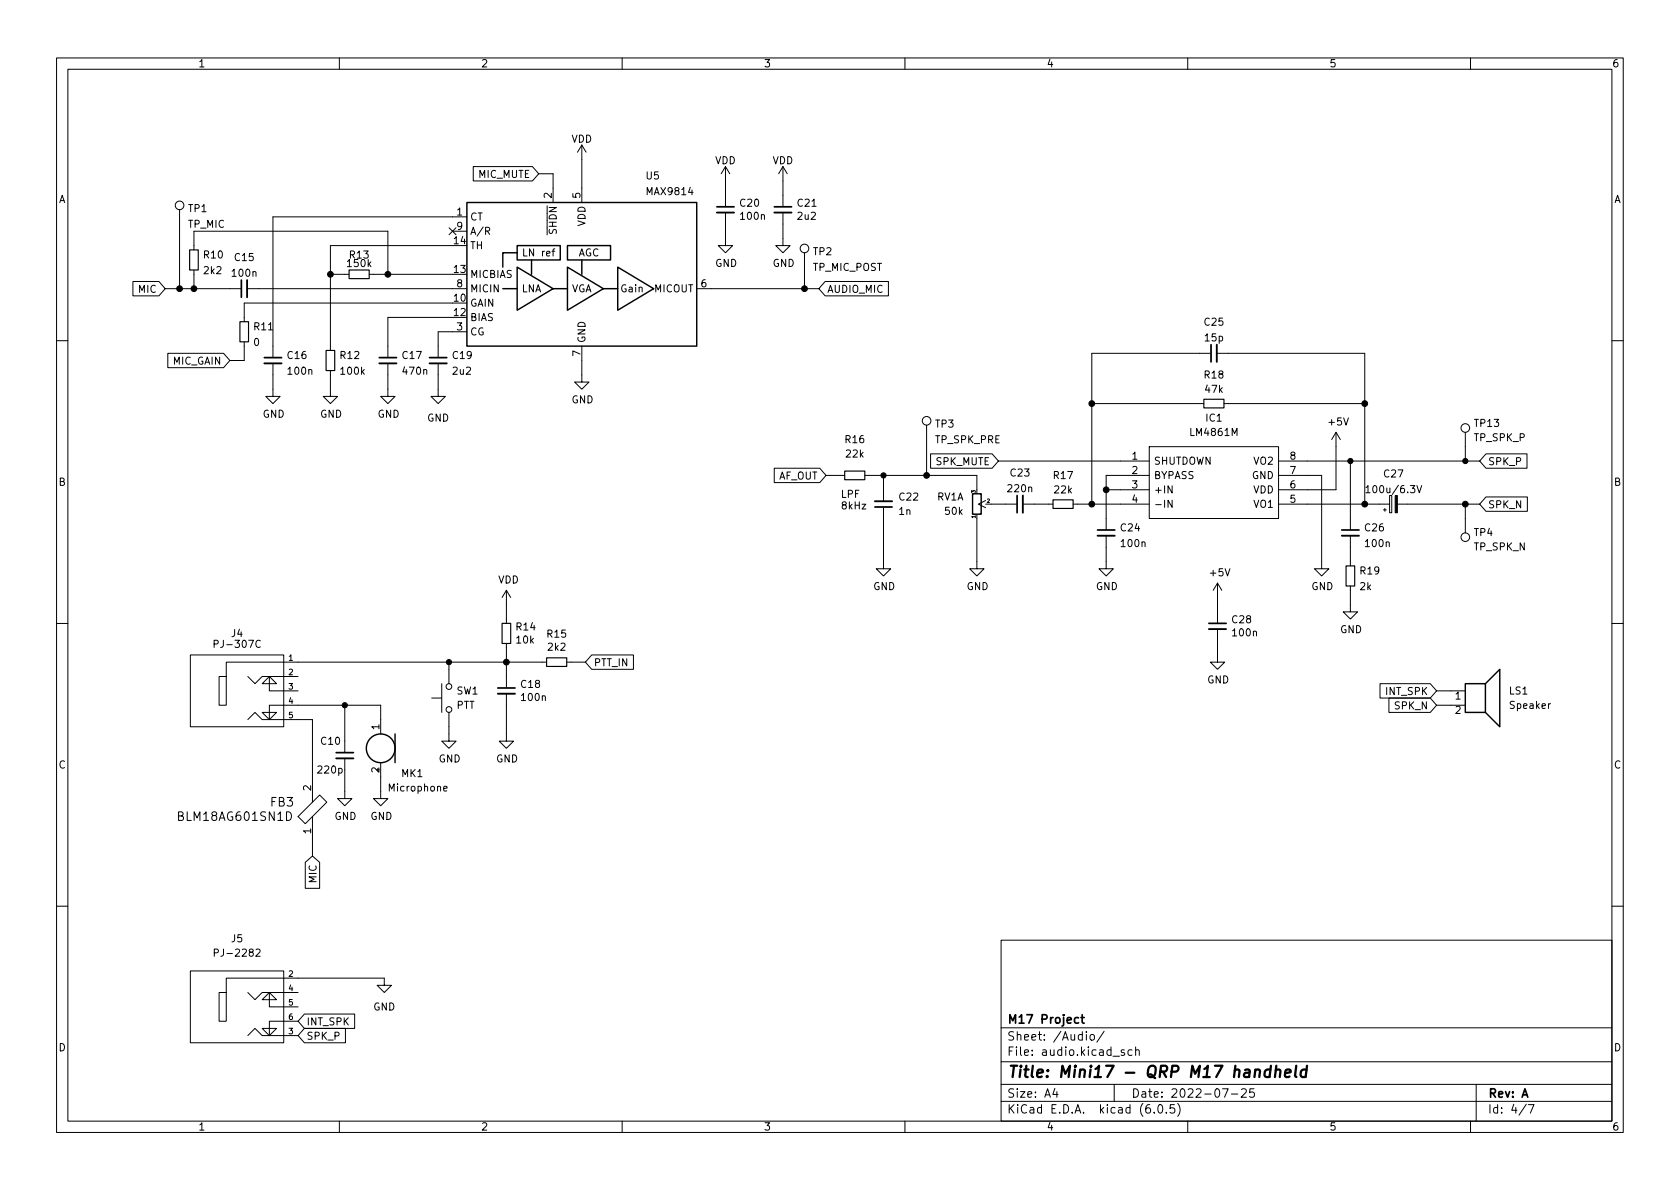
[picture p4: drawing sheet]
<svg xmlns="http://www.w3.org/2000/svg" width="297mm" height="210mm" viewBox="0 0 297 210" stroke-linecap="round" stroke-linejoin="round" font-family="sans-serif">
<g fill="none" stroke="#000" stroke-width=".18">
<path d="M10 10.2h277v190.1h-277zM12 12.2h273v186.1h-273zM60 10.2v2M110 10.2v2M160 10.2v2M210 10.2v2M260 10.2v2M31.7 37.1v13.9M82.5 38.3h-34.2v24.8M83.7 29.5h10.4l1.1 1.2-1.1 1.3h-10.4zM95.2 30.7h2.6v5.1M102.9 25.6v10.2"/>
<path d="M102.9 25.6l-.8 1.3M102.9 25.6l.7 1.3M128.3 37.6v5.8h1.2l-1.2 1.3-1.3-1.3h1.3M128.3 29.5l-.8 1.2M128.3 29.5v6.9M128.3 29.5l.7 1.2M138.4 37.6v5.8h1.3l-1.3 1.3-1.2-1.3h1.2M138.4 29.5l-.7 1.2M138.4 29.5v6.9M138.4 29.5l.8 1.2M23.5 49.8h4.6l1.1 1.2-1.1 1.3h-4.6zM29.2 51h13.3"/>
<path d="M34.3 44.2v-3.3h34.3v7.6M34.3 47.7v3.3M43.7 51h38.8M58.4 48.5h3.3M65.3 48.5h14.7M79.4 40.3l1.2 1.2M80 53.6h-36.8v3.3M80 43.4h-21.6v18.6M80 56.1h-11.4v7M80 40.9h2.5M80.6 40.3l-1.2 1.2M82.5 58.7h-5v4.4"/>
<path d="M85.9 40.9l.6-.1 .1-.2-.1-.3-.6-.1v1.3M86.2 40.9l.4 .6M123.2 51h21.6M142.2 44.7v6.3M145.9 49.8h11.2v2.5h-11.2l-1.1-1.3zM10 60.2h2M29.7 62.5h9.8l1.1 1.2-1.1 1.3h-9.8zM43.2 60.4v3.3h-2.6M48.3 64.3v5.8h1.2l-1.2 1.3-1.3-1.3h1.3M58.4 65.5v4.6h1.3l-1.3 1.3-1.3-1.3h1.3M68.6 64.3v5.8h1.2l-1.2 1.3-1.3-1.3h1.3M77.5 64.3v5.8h1.2l-1.2 1.3-1.3-1.3h1.3"/>
<path d="M102.9 61.2v6.4h1.2l-1.2 1.2-1.3-1.2h1.3M163.8 75.2v8.9M193 71.4h19.9M203.2 79h22.9v12.7h-22.9zM214 62.5h-21v26.6M215.1 62.5h26.2v26.6M216.4 71.4h24.9M236.2 76.4l-.7 1.3M236.2 76.4v10.2h-10.1M236.2 76.4l.8 1.3M259.1 76.4v5.1M285 60.2h2"/>
<path d="M136.9 82.8h8l1.1 1.3-1.1 1.2h-8zM146 84.1h3.4M152.9 84.1h19.8v2.5M156.2 89.8v10.8h1.3l-1.3 1.2-1.3-1.2h1.3M156.2 84.1v4.5M164.5 80.3h10.9l1.1 1.2-1.1 1.3h-10.9zM172.7 91.7v8.9h1.3l-1.3 1.2-1.3-1.2h1.3M174.3 88.5l-1.3 .6 1.3 .7M175.3 89.1h4.4M176.5 81.5h26.7M180.8 89.1h5.4M189.7 89.1h13.5"/>
<path d="M195.6 94.7v5.9h1.2l-1.2 1.2-1.3-1.2h1.3M195.6 86.6h7.6M203.2 84.1h-7.6v9.5M207.2 88.5v1.2l-.7-1.2v1.2M226.1 84.1h7.6v16.5h1.2l-1.2 1.2-1.3-1.2h1.3M226.1 89.1h19.6M226.1 81.5h35.5M238.8 81.5v12.1M238.8 94.7v5.4M241.5 86.2l.4-.3v1.2M241.5 87.1h.7M244.6 90.2h.5"/>
<path d="M244.9 89.9v.5M245.7 87.6h.4v3.1h-.4zM247.1 89.1h14.5M250.5 85.9l.4 1.2 .5-1.2M259.1 89.1v5.1M262.7 80.3h7.3v2.5h-7.3l-1.1-1.3zM262.7 87.9h7.4v2.5h-7.4l-1.1-1.3zM10 110.2h2M33.7 115.8h16.5v12.7h-16.5zM37.9 113.9l.6-.1 .1-.2-.1-.3-.6-.1v1.3M43.8 119.6l1.3 1.3 1.3-1.3h6.3M46 113.3a.6 .6 0 0 0-.8 .5 .6 .6 0 0 0 .6 .7l.2-.1"/>
<path d="M47.6 119.6v2.6h5.1M79.4 117.1v3.8M89.5 104.4l-.7 1.3M89.5 104.4v5.8M89.5 113.8v7.7M89.5 104.4l.8 1.3M96.6 117.1h-56.6v7.6h-1.3v-5.1h1.3M100.2 117.1h3.3M104.6 115.8h7.4v2.6h-7.4l-1.1-1.3zM215.3 111.2v5.9h1.2l-1.2 1.3-1.3-1.3h1.3M215.3 103.1v7M215.3 103.1l-.8 1.3"/>
<path d="M215.3 103.1l.7 1.3M238.8 103.6v4.6h1.2l-1.2 1.3-1.3-1.3h1.3M285 110.2h2M43.8 127.2l1.3-1.2 1.3 1.2h8.8v14.7M46.4 126h2.5l-1.3 1.2zM46.4 120.9l1.2-1.3 1.3 1.3zM47.6 127.2v-2.5h19.7v5.1M61 134.1v7.1h1.2l-1.2 1.3-1.3-1.3h1.3M61 124.7v8.3M67.3 134.9v6.3h1.3l-1.3 1.3-1.3-1.3h1.3M76.3 123.4h1.8M78.1 120.9v5.1"/>
<path d="M78.4 139.5l.7-.2-.1-.2-.4-.1-.2 .2 .1 .6h.5M79.4 126v5.1h1.2l-1.2 1.2-1.3-1.2h1.3M89.5 122.7v8.4h1.3l-1.3 1.2-1.2-1.2h1.2M244 120.9h8.9l1.1 1.3-1.1 1.2h-8.9zM245.6 123.4h7.3l1.1 1.3-1.1 1.3h-7.3zM254 122.2h5.1M254 124.7h5.1M50.7 143.6a.77 .77 0 0 1 .8 .7 .77 .77 0 0 1-.8 .8zM54 152.5l1.2-1.1 1.3 1.1v4.6h-2.5zM55.2 144.4v7M56.5 140.6l1.3 1.3-3.8 3.8-1.3-1.3zM10 160.2h2"/>
<path d="M33.7 171.7h16.5v12.7h-16.5zM37.9 168.5l.6-.1 .1-.1v-.4l-.7-.1v1.3M43.8 175.5l1.3 1.3 1.3-1.3h6.3M45.3 167.9l.5-.1 .2 .4-.8 .9h.8M46.4 176.8l1.2-1.3 1.3 1.3zM47.6 175.5v2.5h5.1M53.8 179.3h8.9v2.6h-8.9l-1.1-1.3zM67.9 174.2h-1.2l1.2 1.3 1.3-1.3h-1.3v-1.2h-27.9v7.6h-1.3v-5.1h1.3M177 166.3h108v32h-108zM285 160.2h2M43.8 183.1l1.3-1.2 1.3 1.2h6.3M46.4 181.9h2.5l-1.3 1.2z"/>
<path d="M52.7 180.6h-5.1v2.5M53.8 181.9h7.3v2.5h-7.3l-1.1-1.3zM60 198.3v2M110 198.3v2M160 198.3v2M177 194.8h108M177 191.8h108M177 187.8h108M177 181.8h108M186.5 192.5l-.4 1h1M186.9 193v1M192.1 182.4v.2"/>
<path d="M192.1 182.9v1M192.8 183.1l.2-.2 .4 .2 .1 .5-.1 .3h-.4l-.2-.1zM195.2 182.4l-1.3 1.9M197 191.8v3M198.8 185.7l-.4-.1-.2 .2 .1 .3 .5 .1v.4h-.6M200.1 185.7l-.4-.1-.3 .3v.4l.2 .3h.5M200.8 185.8l.2-.2 .4 .1v.9M200.8 185.1v1.5M204.1 196.7v.1M204.9 195.4l.2-.1a.81 .81 0 0 1 .6 .7 .81 .81 0 0 1-.3 .8h-.2a.81 .81 0 0 1-.6-.6 .81 .81 0 0 1 .3-.8zM206.2 196.7v.1M207.6 195.3h-.7v.7l.2-.1 .5 .1 .1 .2-.1 .5-.2 .1-.5-.1"/>
<path d="M208.2 195.1a1.72 1.72 0 0 1 0 2.3M210 198.3v2M216.1 192.5h1l-.6 1.5M217.7 193.5h1.2M219.5 192.7l.6-.2 .2 .2 .1 .3-1 1h1M221.7 192.5h-.7l-.1 .7 .2-.1 .5 .1 .2 .2-.1 .5-.2 .1-.6-.1M260 198.3v2M261 191.8v6.5M269.9 195.3l-1.3 1.9M270.2 195.3h1l-.6 1.5"/>
<circle cx="31.7" cy="36.3" r=".76"/>
<circle cx="142.2" cy="43.9" r=".76"/>
<circle cx="163.8" cy="74.4" r=".76"/>
<circle cx="259.1" cy="75.7" r=".76"/>
<circle cx="259.1" cy="95" r=".76"/>
<circle cx="79.4" cy="121.4" r=".51"/>
<circle cx="79.4" cy="125.5" r=".51"/>
</g>
<path d="M224.6 189.2a.66 .66 0 0 0-1 .3v.6l.1 .3 .2 .1 .6-.1M224.7 188.5l-.2 2M225.6 189.3a.49 .49 0 0 1 .8 .1l-.1 1.1M225.7 188.5l-.3 2M227.2 189.8l1-.2-.1-.4-.1-.1-.6 .1-.2 1 .2 .3 .6-.1M229.2 188.5l-.2 1.7 .2 .3M231 189.2a.66 .66 0 0 0-1 .3l-.1 .6 .2 .3 .2 .1 .6-.1M231.1 188.5l-.3 2" fill="none" stroke="#000" stroke-width=".4"/>
<g fill="none" stroke="#000" stroke-width=".3">
<path d="M126.7 36.6h3.1M136.9 36.6h3.1M42.7 49.5v3.1M46.7 63.2h3.1M67.1 63.2h3M75.9 63.2h3.1M214.1 61v3M154.7 89.7h3M179.8 87.6v3.1M194.1 93.7h3M237.2 93.7h3.1M213.7 110.2h3.1"/>
<path d="M59.4 133.1h3.1M88 121.7h3.1M191.1 179.9h.6M191.3 179.4v1.3l.4 .2M190.7 180l-.4-.1-.3 .3v.4l.1 .3h.6"/>
</g>
<path d="M33.5 44.2h1.6v3.5h-1.6zM42.4 56.9h1.5v3.5h-1.5zM61.7 47.7h3.6v1.6h-3.6zM57.7 62h1.5v3.5h-1.5zM212.9 70.6h3.5v1.5h-3.5zM149.4 83.3h3.5v1.5h-3.5zM186.2 88.4h3.5v1.5h-3.5zM88.8 110.2h1.5v3.6h-1.5zM96.6 116.3h3.6v1.6h-3.6zM238 100.1h1.5v3.5h-1.5z" fill="none" stroke="#000" stroke-width=".2"/>
<g fill="none" stroke="#000" stroke-width=".25">
<path d="M82.5 35.8h40.7v25.4h-40.7zM88.9 51h2.5M91.4 43.4h7.7v2.6h-7.7zM91.4 44.7h-2.5v2.5M91.4 47.2l6.4 3.8-6.4 3.9zM94 46v2.5M97.8 51h2.5M100.3 43.4h7.6v2.6h-7.6zM100.3 47.2l6.4 3.8-6.4 3.9zM102.9 46v2.5M106.7 51h2.5M109.2 47.2l6.4 3.8-6.4 3.9z"/>
<path d="M172 87.3h1.5v3.6h-1.5zM69.8 129.8v5.1M259.1 120.9h3.5v5.1h-3.5zM262.6 120.9l2.6-2.5v10.1l-2.6-2.5"/>
<circle cx="67.3" cy="132.3" r="2.54"/>
</g>
<g fill="none" stroke="#000" stroke-width=".33">
<path d="M126.7 37.6h3.1M136.9 37.6h3.1M43.7 49.5v3.1M46.7 64.3h3.1M67.1 64.3h3M75.9 64.3h3.1M215.1 61v3M154.7 88.6h3M180.8 87.6v3.1M194.1 94.7h3M237.2 94.7h3.1M213.7 111.2h3.1"/>
<path d="M59.4 134.1h3.1M88 122.7h3.1"/>
</g>
<g fill="#000" stroke="#000" stroke-width=".18">
<path d="M246.7 87.6h.4v3.1h-.4z"/>
<circle cx="31.8" cy="51" r=".51"/>
<circle cx="34.3" cy="51" r=".51"/>
<circle cx="58.4" cy="48.5" r=".51"/>
<circle cx="68.6" cy="48.5" r=".51"/>
<circle cx="142.2" cy="51" r=".51"/>
<circle cx="193" cy="71.4" r=".51"/>
<circle cx="241.3" cy="71.4" r=".51"/>
<circle cx="156.2" cy="84.1" r=".46"/>
<circle cx="163.8" cy="84.1" r=".51"/>
<circle cx="193" cy="89.1" r=".51"/>
<circle cx="195.6" cy="86.6" r=".51"/>
<circle cx="238.8" cy="81.5" r=".46"/>
<circle cx="241.3" cy="89.1" r=".51"/>
<circle cx="259.1" cy="81.5" r=".46"/>
<circle cx="259.1" cy="89.1" r=".51"/>
<circle cx="79.4" cy="117.1" r=".46"/>
<circle cx="89.5" cy="117.1" r=".51"/>
<circle cx="61" cy="124.7" r=".46"/>
</g>
<text font-size="2.8" x="178" y="190.6">Title: Mini17 - QRP M17 handheld</text>
<g font-size="2.1">
<text x="47.9" y="142.6">FB3</text>
<text x="31.8" y="145.2">BLM18AG601SN1D</text>
<text x="178" y="184">Sheet: /Audio/</text>
<text x="178" y="181">M17 Project</text>
<text x="178" y="186.7">File: audio.kicad_sch</text>
<text x="178" y="196.9">KiCad E.D.A. kicad (6.0.5)</text>
<text x="178" y="194.1">Size: A4</text>
<text x="200" y="194.1">Date: 2022-07-25</text>
<text x="263" y="194.1">Rev: A</text>
<text x="263" y="196.9">Id: 4/7</text>
</g>
<g font-size="1.8">
<text x="35" y="11.9">1</text>
<text x="85" y="11.9">2</text>
<text x="135" y="11.9">3</text>
<text x="185" y="11.9">4</text>
<text x="235" y="11.9">5</text>
<text x="285" y="11.9">6</text>
<text x="101" y="25.2">VDD</text>
<text x="126.4" y="29">VDD</text>
<text x="136.6" y="29">VDD</text>
<text x="10.3" y="35.9">A</text>
<text x="84.6" y="31.5">MIC_MUTE</text>
<text x="97.5" y="35" transform="rotate(-90 97.5 35)">2</text>
<text x="102.6" y="35" transform="rotate(-90 102.6 35)">5</text>
<text x="114.3" y="31.7">U5</text>
<text x="114.5" y="34.5">MAX9814</text>
<text x="285.3" y="35.9">A</text>
<text x="33.2" y="40.3">TP_MIC</text>
<text x="33.3" y="37.5">TP1</text>
<text x="80.8" y="38.1">1</text>
<text x="80.8" y="40.6">9</text>
<text x="83.1" y="39">CT</text>
<text x="83.1" y="41.5">A/R</text>
<text x="103.5" y="40.1" transform="rotate(-90 103.5 40.1)">VDD</text>
<text x="130.9" y="36.5">C20</text>
<text x="131.1" y="38.9">100n</text>
<text x="141.1" y="36.5">C21</text>
<text x="141.1" y="38.9">2u2</text>
<text x="36.1" y="45.7">R10</text>
<text x="41.6" y="46.2">C15</text>
<text x="61.5" y="47.2">150k</text>
<text x="61.9" y="45.7">R13</text>
<text x="80.3" y="43.2">14</text>
<text x="83.1" y="44.1">TH</text>
<text x="92.7" y="45.3">LN ref</text>
<text x="98.4" y="42.7" transform="rotate(-90 98.4 42.7)">~{SHDN}</text>
<text x="102.2" y="45.3">AGC</text>
<text x="126.4" y="47.2">GND</text>
<text x="136.6" y="47.2">GND</text>
<text x="143.7" y="47.9">TP_MIC_POST</text>
<text x="143.8" y="45.1">TP2</text>
<text x="24.5" y="51.8">MIC</text>
<text x="36.1" y="48.5">2k2</text>
<text x="41.2" y="48.9">100n</text>
<text x="80.3" y="53.3">10</text>
<text x="80.3" y="48.3">13</text>
<text x="80.8" y="50.8">8</text>
<text x="83.1" y="49.1">MICBIAS</text>
<text x="83.1" y="51.7">MICIN</text>
<text x="92.2" y="51.7">LNA</text>
<text x="101" y="51.7">VGA</text>
<text x="109.8" y="51.7">Gain</text>
<text x="115.7" y="51.7">MICOUT</text>
<text x="124" y="50.8">6</text>
<text x="146.2" y="51.8">AUDIO_MIC</text>
<text x="45" y="58.4">R11</text>
<text x="80.3" y="55.9">12</text>
<text x="80.8" y="58.4">3</text>
<text x="83.1" y="54.2">GAIN</text>
<text x="83.1" y="56.8">BIAS</text>
<text x="83.1" y="59.3">CG</text>
<text x="213" y="57.6">C25</text>
<text x="30.6" y="64.5">MIC_GAIN</text>
<text x="44.9" y="61.2">0</text>
<text x="50.9" y="63.5">C16</text>
<text x="60.2" y="63.5">R12</text>
<text x="71.2" y="63.5">C17</text>
<text x="80.1" y="63.5">C19</text>
<text x="102.6" y="63" transform="rotate(-90 102.6 63)">7</text>
<text x="103.5" y="60.7" transform="rotate(-90 103.5 60.7)">GND</text>
<text x="213.1" y="60.4">15p</text>
<text x="51" y="66.2">100n</text>
<text x="60.4" y="66.2">100k</text>
<text x="71.4" y="66.2">470n</text>
<text x="80.1" y="66.2">2u2</text>
<text x="101" y="71.3">GND</text>
<text x="213" y="66.9">R18</text>
<text x="213.2" y="69.5">47k</text>
<text x="46.4" y="73.9">GND</text>
<text x="56.6" y="73.9">GND</text>
<text x="66.7" y="73.9">GND</text>
<text x="75.5" y="74.5">GND</text>
<text x="165.4" y="75.6">TP3</text>
<text x="210.6" y="77.1">LM4861M</text>
<text x="213.3" y="74.5">IC1</text>
<text x="235" y="75.2">+5V</text>
<text x="260.8" y="75.5">TP13</text>
<text x="149.5" y="78.4">R16</text>
<text x="149.7" y="80.9">22k</text>
<text x="165.4" y="78.4">TP_SPK_PRE</text>
<text x="165.5" y="82.3">SPK_MUTE</text>
<text x="200.2" y="81.3">1</text>
<text x="200.2" y="83.8">2</text>
<text x="204" y="82.2">SHUTDOWN</text>
<text x="221.8" y="82.2">VO2</text>
<text x="228.1" y="83.8">7</text>
<text x="228.1" y="81.3">8</text>
<text x="260.6" y="78">TP_SPK_P</text>
<text x="263.1" y="82.3">SPK_P</text>
<text x="10.3" y="85.9">B</text>
<text x="137.5" y="84.8">AF_OUT</text>
<text x="148.6" y="88">LPF</text>
<text x="159.1" y="88.5">C22</text>
<text x="165.7" y="88.5">RV1A</text>
<text x="178.3" y="87">220n</text>
<text x="178.7" y="84.3">C23</text>
<text x="186.3" y="84.7">R17</text>
<text x="186.5" y="87.2">22k</text>
<text x="200.2" y="86.4">3</text>
<text x="200.2" y="88.9">4</text>
<text x="204" y="84.7">BYPASS</text>
<text x="204" y="87.2">+IN</text>
<text x="204" y="89.8">-IN</text>
<text x="221.4" y="84.7">GND</text>
<text x="221.6" y="87.2">VDD</text>
<text x="221.8" y="89.8">VO1</text>
<text x="228.1" y="88.9">5</text>
<text x="228.1" y="86.4">6</text>
<text x="242.3" y="87.2">100u/6.3V</text>
<text x="244.8" y="84.4">C27</text>
<text x="263.1" y="89.9">SPK_N</text>
<text x="285.3" y="85.9">B</text>
<text x="148.6" y="90.1">8kHz</text>
<text x="159" y="91">1n</text>
<text x="167.2" y="91">50k</text>
<text x="198.2" y="94">C24</text>
<text x="241.4" y="94">C26</text>
<text x="260.7" y="94.8">TP4</text>
<text x="198.4" y="96.7">100n</text>
<text x="214" y="101.9">+5V</text>
<text x="240.6" y="101.6">R19</text>
<text x="241.5" y="96.7">100n</text>
<text x="260.6" y="97.3">TP_SPK_N</text>
<text x="88" y="103.2">VDD</text>
<text x="154.4" y="104.3">GND</text>
<text x="170.9" y="104.3">GND</text>
<text x="193.7" y="104.3">GND</text>
<text x="231.8" y="104.3">GND</text>
<text x="240.5" y="104.3">2k</text>
<text x="40.9" y="112.6">J4</text>
<text x="91.3" y="111.5">R14</text>
<text x="91.4" y="113.8">10k</text>
<text x="96.8" y="112.7">R15</text>
<text x="217.9" y="110.2">C28</text>
<text x="218.1" y="112.5">100n</text>
<text x="236.9" y="112">GND</text>
<text x="38.4" y="114.5">PJ-307C</text>
<text x="96.9" y="115.1">2k2</text>
<text x="104.9" y="117.8">PTT_IN</text>
<text x="80.7" y="125.3">PTT</text>
<text x="80.7" y="122.8">SW1</text>
<text x="92.2" y="121.6">C18</text>
<text x="92.3" y="123.9">100n</text>
<text x="213.4" y="120.8">GND</text>
<text x="245.1" y="122.9">INT_SPK</text>
<text x="246.7" y="125.4">SPK_N</text>
<text x="257.3" y="123.7">1</text>
<text x="266.9" y="122.8">LS1</text>
<text x="267.1" y="125.3">Speaker</text>
<text x="56.8" y="131.7">C10</text>
<text x="67.1" y="129" transform="rotate(-90 67.1 129)">1</text>
<text x="257.3" y="126.2">2</text>
<text x="10.3" y="135.9">C</text>
<text x="56.3" y="136.8">220p</text>
<text x="67.1" y="136.6" transform="rotate(-90 67.1 136.6)">2</text>
<text x="71" y="137.4">MK1</text>
<text x="77.5" y="134.8">GND</text>
<text x="87.7" y="134.8">GND</text>
<text x="285.3" y="135.9">C</text>
<text x="55" y="139.8" transform="rotate(-90 55 139.8)">2</text>
<text x="68.9" y="139.9">Microphone</text>
<text x="55" y="147.4" transform="rotate(-90 55 147.4)">1</text>
<text x="59.1" y="145">GND</text>
<text x="65.5" y="145">GND</text>
<text x="56" y="156" transform="rotate(-90 56 156)">MIC</text>
<text x="40.9" y="166.6">J5</text>
<text x="38.6" y="169.2">PJ-2282</text>
<text x="66" y="178.7">GND</text>
<text x="10.3" y="185.9">D</text>
<text x="54.1" y="181.3">INT_SPK</text>
<text x="54.1" y="183.9">SPK_P</text>
<text x="285.3" y="185.9">D</text>
<text x="35" y="199.9">1</text>
<text x="85" y="199.9">2</text>
<text x="135" y="199.9">3</text>
<text x="185" y="199.9">4</text>
<text x="235" y="199.9">5</text>
<text x="285" y="199.9">6</text>
</g>
<g font-size="1.4">
<text x="51" y="116.8">1</text>
<text x="51" y="119.4">2</text>
<text x="51" y="121.9">3</text>
<text x="51" y="124.5">4</text>
<text x="51" y="127">5</text>
<text x="51" y="172.7">2</text>
<text x="51" y="175.3">4</text>
<text x="51" y="177.8">5</text>
<text x="51" y="182.9">3</text>
<text x="51" y="180.3">6</text>
</g>
<g font-size=".9">
<text x="172.5" y="87.2" transform="rotate(-90 172.5 87.2)">3</text>
<text x="174.5" y="88.9">2</text>
<text x="172.5" y="91.6" transform="rotate(-90 172.5 91.6)">1</text>
</g>
</svg>
